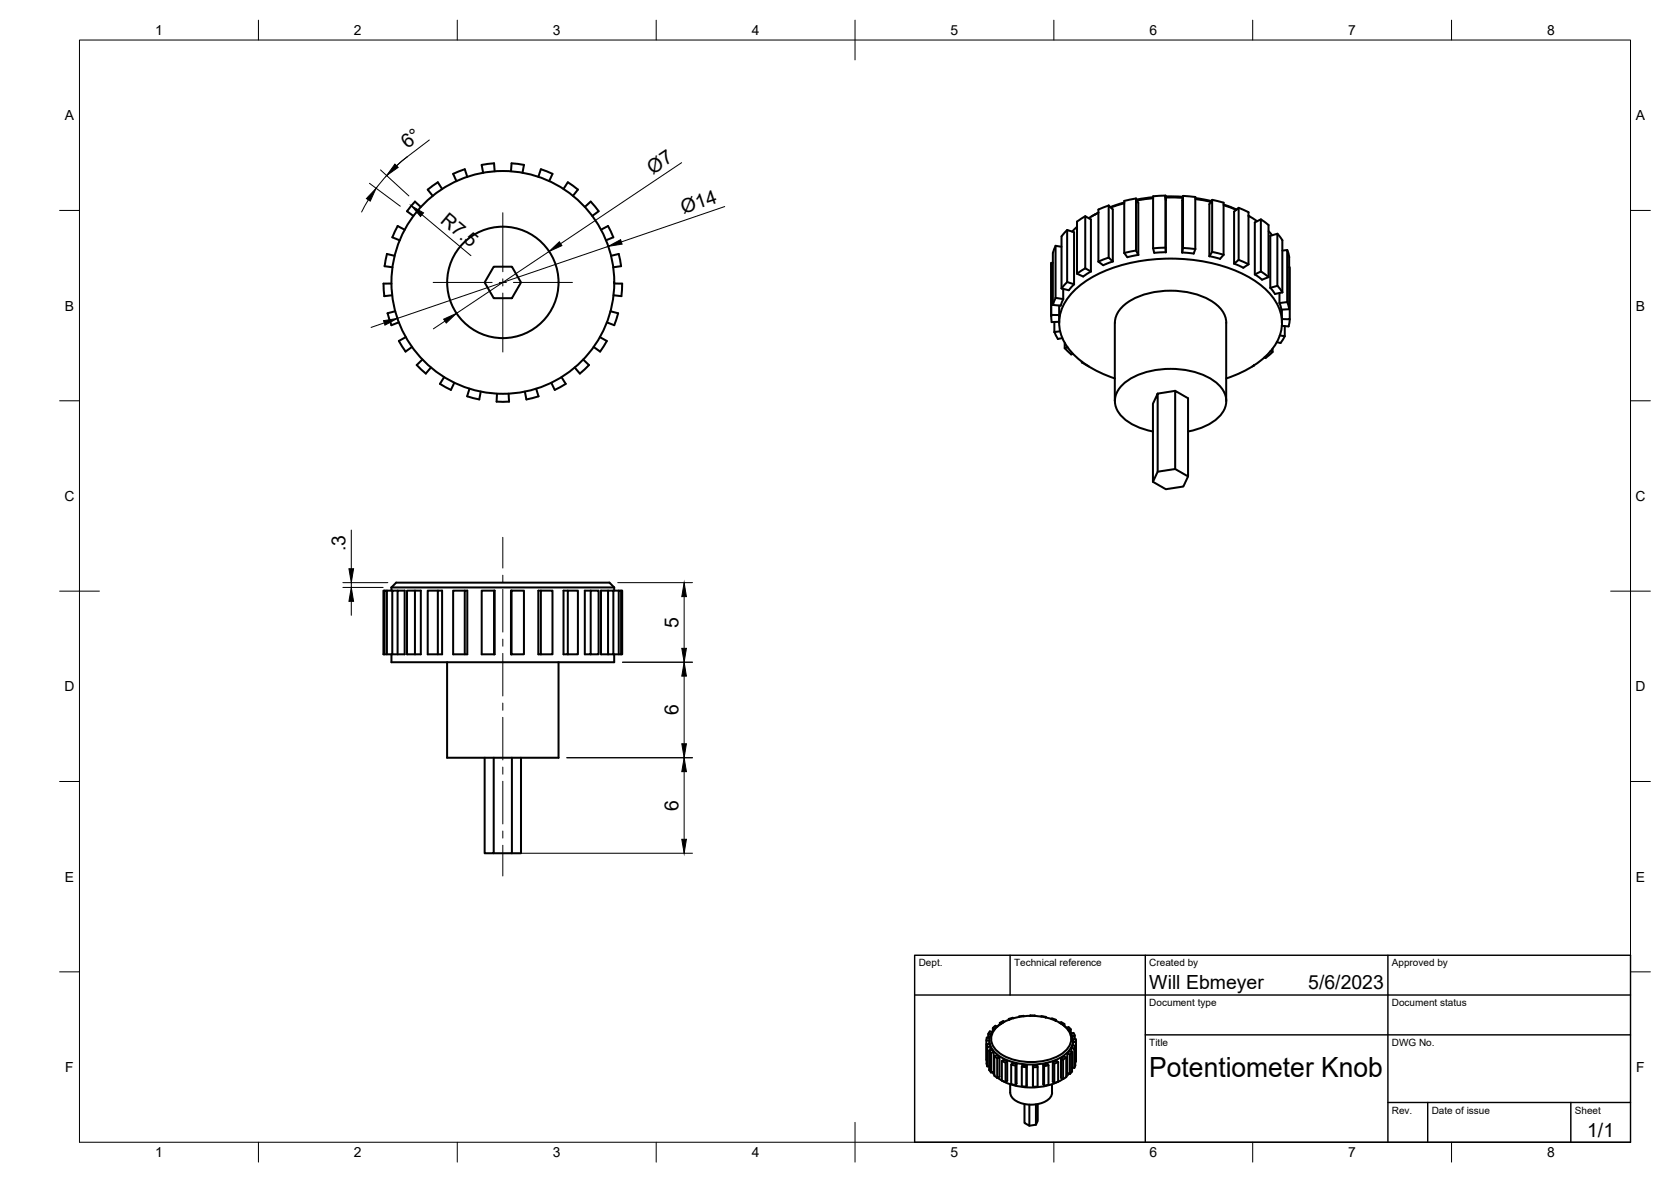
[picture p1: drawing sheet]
<svg xmlns="http://www.w3.org/2000/svg" width="420mm" height="297mm" viewBox="0 0 420 297" stroke-linecap="round" stroke-linejoin="round" font-family="sans-serif">
<!-- layer: Visible -->
<g fill="none" stroke="#000" stroke-width=".51">
<path d="M98.6 59.6l1.9 .8M100 56.8l1.7 .9M100 56.8l-1.3 2.8M102.3 53.1l1.6 1.2M105.8 52l-1.4-1.3-2 2.4M111.2 47.5l-1.1-1.7-1.3 .9-1.2 .9 1.2 1.6M117.5 44.4l-.6-1.9-1.5 .6-1.5 .6 .9 1.8M124.4 43l-.2-2-1.5 .2-1.6 .2 .4 2M128.5 43l.1-2 1.6 .2 1.6 .2-.4 2M136 42.5l-.6 1.9M136 42.5l2.9 1.2-.8 1.8M141.7 47.5l1.1-1.7 1.3 .9 1.2 1-1.2 1.5"/>
<path d="M147 52l1.5-1.3 2 2.4M150.5 53.1l-1.6 1.2M152.9 56.8l1.3 2.8-1.8 .8M152.9 56.8l-1.8 .9M268.3 57.8l1.8 .6v13l-1.8-.5zM268.3 57.8l-1.4 1.6v13.1M270.8 57l-1.2 1.2M272.9 54.3l1.4 .8v13.1l-1.4-.8zM272.9 54.3l-2.1 1.4v13.1M275.3 53.9l-.9 .5M276.2 53.5l-2.4 1.3M276.2 53.4l-.9 .5"/>
<path d="M278.8 51.6l-2.6 1.1v13.1M282.7 51.1l-3.4 1M282.7 50.9l-3.5 1.1M285.6 49.9l.6 1.1v13.1l-.6-1.1zM285.7 49.9l-3 .6v13.1M289.9 49.3v13.1l.3 1.1 3-.1M289.9 49.8l-4 .6M290 49.6l-4.2 .5M293.1 49.2v14.2zM293.1 49.2l-3.1 .1M293.1 49.4l4.3 .1M293.1 49.6l4.3 .1"/>
<path d="M297.5 49.2v13.1l-.3 1.2v-13.1zM297.5 49.2l3.1 .3M300.5 49.5v13.1l-.3 1.1-2.9-.3M300.6 49.8l4 .7M300.6 50l3.9 .7M304.8 50.2v13.1l-.7 1.1v-13.1zM304.8 50.2l2.9 .7M307.7 51v13l-.9 1-2.7-.6M307.7 51.4l3.2 1.3M307.7 51.6l3.2 1.1M310.3 53.2l1.1-1v13.1l-1.1 1zM311.5 52.2l2.4 1.1"/>
<path d="M313.9 53.3v13.1M314.2 54.4l-.3-.2 2.2 1.4M315.5 55.9l1.5-.8v13.1l-1.5 .8zM317 55.1l2 1.5v13M319 58.1l.9 1M319.4 59.3l1.8-.6v13.1l-1.8 .5zM321.2 58.7l1.3 1.7M96.7 66.9l2 .3M97.5 78.7l.9 3M98.4 71.3h-2l.1 1.6 .1 1.5 2-.2M99.2 64.3l-1.9-.5-.6 3.1M99.4 78.2l-2 .5"/>
<path d="M124.1 67h4.6l2.3 4-2.3 3.9h-4.6l-2.2-3.9zM153.5 78.2l1.9 .5M153.6 64.3l2-.5 .3 1.5 .3 1.6-2 .3M154.4 71.3h2v1.6l-.2 1.5-1.9-.2M155.4 78.7l-1 3-1.8-.7M264.3 79.1l2 .1M264.3 79.1l.1 1.8M264.3 66.1v13.4M264.7 63.5v13.1l2 .2 .7-1.6M264.7 66.1h-.4v13M265.4 74.9l-.7 1.7M265.4 61.8l-.7 1.7"/>
<path d="M266.3 76.8v2.4M266.3 79.2v1.9M266.9 62l-1.5-.2v13.1l1.9 .3M267.3 72.6v2.6M268.3 70.9l-1.4 1.6M270.1 71.4l-1.4 1.5-1.8-.4M270.8 68.8l1.6 .7M272.9 67.4l-2.1 1.4M274.3 68.2l-1.9 1.3M278.8 64.7v-13.1l1 1v13.1M278.8 64.7l1 1M278.8 64.7l-2.6 1"/>
<path d="M279.8 65.7l-2.4 .9-1.2-.8M282.7 63.6l.8 1.1M285.7 63l-3 .6M286.2 64l-2.7 .6M293.1 62.2l-3.1 .2M297.5 62.3l3.1 .3M304.8 63.3l2.9 .7M310.3 66.2l2.3 1.1M311.5 65.3l2.4 1.1M313.9 66.4l-1.3 .9M315.5 69l1.8 1.3 1.7-.7M317 68.2l2 1.4"/>
<path d="M321.2 71.8l1.3 1.7M321.7 73.6v2.6l2-.3M321.7 76.1l.5 1.7M322.3 77.8v3.3M322.4 60.4v13.1l-1.8 .4-1.2-1.6M322.4 63l1.3-.2v13.1M323.7 75.9l.5 1.8M323.7 62.8l.5 1.8-.1 13.1M324.1 67.1h.2v13.1h-2M324.1 77.7l-1.9 .1M100.3 81l-1.9 .7M100.3 85.7l1.7 2.6"/>
<path d="M102 84.7l-1.7 1M103.6 87.2l-1.6 1.2M106.2 90.3l-1.4 1.4 2.3 2.2M108.4 92.4l-1.3 1.5M111.7 94.8l-1.1 1.7 1.4 .8 1.4 .7 .8-1.8M118 97.7l-.5 1.9M120.9 98.4l-.4 2-3-.8M125 98.9l-.1 2 1.5 .1 1.6-.1-.1-2M134.8 97.7l.6 1.9-1.5 .4-1.5 .4-.4-2M141.2 94.8l1 1.7-1.3 .8-1.4 .7-.9-1.8M144.5 92.4l1.3 1.5M146.6 90.3l1.5 1.4-2.3 2.2"/>
<path d="M149.3 87.2l1.6 1.2M150.8 84.7l1.8 1-1.7 2.6M265.1 80.9v2.5l1.5-.1M265.1 83.4l.9 1.8M266.3 80.9h-1.9M267.1 85l-1.1 .2M267.7 86.2v1.3M267.7 87.5l1.6 1.6M268.4 87.3l-.7 .2M269.8 88.9l-.5 .2M272 90.9v.2l.1-.1M272 91.1l1.8 1"/>
<path d="M280.3 81.1v19.7M280.3 95.1a23.3 23.3 0 0 1-12.2-8.4 10.2 10.2 0 0 1 1.4-13.1 30.9 30.9 0 0 1 18.7-8.2 42.8 42.8 0 0 1 26.2 4.5 15.3 15.3 0 0 1 7.8 9.6 11.2 11.2 0 0 1-4.5 10.5 27.3 27.3 0 0 1-9.4 5.1M280.3 81.1a7.6 7.6 0 0 1 5.3-6.3 21.6 21.6 0 0 1 19.7 1.3 6.4 6.4 0 0 1 3 5v19.7M295.5 98.2l-4.4 .7v19.6l-1.2 2.6v-19.6l1.2-2.6M315.3 91.8h.1M315.3 91.8l-.4 .3M317.9 89.8l.3 .2M320 87.6v.9l-.6-.2M320 88.5l-1.8 1.4M322.3 81.9l1.7 .1M323 81.9v2.6l-1.2-.2M323.1 84.5l-1.1 1.7-1-.2"/>
<path d="M324.3 80.2l-.3 1.8M289.9 108.4a13.5 13.5 0 0 1-8.5-4.6 5.3 5.3 0 0 1 1.4-7.6 20.6 20.6 0 0 1 17.5-2.7 11.4 11.4 0 0 1 7.5 5.1 5.4 5.4 0 0 1-1.9 6.7 15.7 15.7 0 0 1-7.2 3.1M295.5 117.9l3.2 1.8v-19.6l-3.2-1.9v19.7l-4.4 .6M298.7 119.7l-1.2 2.6-4.4 .6-3.2-1.8M96.7 148.4h-.3v16h.3v-16h.6M98.4 147.6h56M98.4 147.6l1.2-1.2h53.6l1.2 1.2M98.4 147.6v.8M98.6 148.4h-1.3v16M100 148.4h-1.4v16h-1.9M104.3 148.4h-2v16h3.5v-16h-1.5v16M110.1 148.4h-2.6v16h3.7v-16h-1.1v16"/>
<path d="M116.9 148.4h-3v16h3.6v-16h-.6v16M124.2 148.4h-3.1v16h3.3v-16h-.2v16M128.6 148.4h-.1v16h3.2v-16h-3.1v16M136 148.4h-.6v16h3.5v-16h-2.9v16M142.8 148.4h-1.1v16h3.6v-16h-2.5v16M148.5 148.4h-1.5v16h3.5v-16h-2v16M152.9 148.4h-1.8v16h3.1v-16h-1.3v16M154.2 148.4h1.4M154.4 147.6v.8M156.2 148.4h-.6v16M98.4 164.4v2h56v-2M98.6 164.4h3.1v-16h-1.7v16"/>
<path d="M112.4 166.4v24h28v-24M154.2 164.4h2.2v-16h-.2v16M121.9 190.4v24h2.2v-24M128.7 190.4v24h-4.6M131 190.4v24h-2.3M249.1 259.9l-.6-.1v1M249.4 259.3l-.5-.1-.4 .6M250.1 258.5l-.5-.2v.7M250.4 258.3a14 14 0 0 1 12.7-2.6 8.5 8.5 0 0 1 6 4.2 4.1 4.1 0 0 1-1.7 4.6 15.1 15.1 0 0 1-16.2 0 3.9 3.9 0 0 1-.8-6.2zM250.7 258l-.4-.2-.7 .5M251.7 257.3l-.3-.2v.4M252.2 257l-.4 .2"/>
<path d="M252.3 256.6l.2 .2M252.3 256.6l-.9 .5M253.8 256.2l-.2-.1v.2M254.7 255.8l.1 .1M254.7 255.8l-1.1 .3M256.3 255.6h-.1M257.4 255.4h-1.2M259 255.2h.1M259 255.2h1.2M260.2 255.3h.1M261.8 255.4v.1M261.9 255.4l1.1 .2"/>
<path d="M262.9 255.7l.1-.1v.1M264.5 256l-.1 .1M264.5 255.9l1 .4M265.3 256.5l.2-.2v.2M266.4 257a5.5 5.5 0 0 1 3.4 4.9 6.1 6.1 0 0 1-4.1 4.4 16.2 16.2 0 0 1-14.9-1.2 4.2 4.2 0 0 1 0-7.2l1-.7M266.8 256.9l-.3 .2M266.8 256.9l.9 .4M267.3 257.5l.3-.1v.4M268.2 258.3a.81 .81 0 0 1 1.1 .4M268.8 258.9l.4-.2v.9M269.3 259.7l.6-.1 .4 .6M248.1 262.4l.2 .7"/>
<path d="M248.7 267.9l-.5 .1M248.7 268.9l.5 .6M248.7 264l.5 .6M248.8 261.5l-.8-.1 .1 4.9M248.8 261.5v.8M248.8 260.8h-.7l-.1 .6M249 263.9v-.9l-.8 .1v4.9M249 263l-.2-.7-.7 .1v4.9l.2 .7M249.5 269.4l.5 .7M249.9 264.4l-.7 .2v4.9M249.9 264.4v4.9l-.7 .2M249.9 264.4l-.5-.6-.7 .2v4.9"/>
<path d="M250 265.4l.7 .6M250.6 265.2l-.6 .2v4.9l.7 .6M250.7 265.2l.6 .5M250.7 266l.6-.3v4.9l-.6 .3zM250.8 270.8a15.9 15.9 0 0 0 16.5 .3M251.9 271.5l.9 .5M251.9 266.6l.9 .4M252.8 267l.5-.3v4.9l-.5 .4zM253.3 266.7l-.9-.4-.5 .3v4.9M254 272.5a3.7 3.7 0 0 0 .7 3.6 7.6 7.6 0 0 0 9.1 0l.7-1v-2.6M254.3 267.5l1.1 .3M255.6 267.4l-.3 .4v4.9"/>
<path d="M255.6 267.4v4.9l-.3 .4M255.6 267.4l-.2-.1a.83 .83 0 0 0-1.1 .2v4.9l1.1 .3M256.9 268.1l1.2 .1M257.6 277.5v4.7l1.2 .7v-5.3M258.2 267.7l-.1 5.4M258.2 267.7l-1.1-.1-.2 .5v4.9l1.2 .1M259.7 267.8v5.3M259.7 267.8l1.1-.1 .1 5.4M260.5 277.5v5.1l-1.7 .3M260.9 277.5v4.2l-.4 .9M260.9 273.1h-1.1M260.9 268.1l-1.1 .1"/>
<path d="M262.3 267.5l.2 .4v4.9l-.2-.4zM263.3 267.3l.3 .4v4.9l-1.1 .2M263.4 267.3l-1.1 .2M263.6 267.7l-1.1 .2M264.7 266.9l.4 .4v4.9l-.4-.4zM264.7 266.9l.9-.4 .5 .4v4.9l-1 .4M266.1 266.9l-1 .4M266.8 266l.5 .3v4.9M266.8 266v4.9l.5 .3M266.8 265.9l.7-.4 .6 .3v4.9l-.8 .5M268.1 265.7l-.8 .6M268.4 264.8l.6 .2v4.9l-.6-.3z"/>
<path d="M268.8 269.8l-.7 .7M268.9 264.2l.7 .2v4.9M268.9 264.2l-.5 .5M269.4 263.3l.7 .2v4.9M269.4 263.3v1M269.6 268.3l.5 .1M269.6 269.3l-.6 .6M269.6 264.3l-.6 .7M269.6 260.3l.6-.1v1M269.6 262.7l.8 .1v4.9M269.6 268.3v.2M269.6 262.7l-.2 .6"/>
<path d="M269.8 261.5v.3M269.8 261.2h.7v.6M269.8 261.8l.7 .1v4.8M269.8 261.8v.9M270.4 266.7h.1M270.4 267.7l-.3 .7M270.4 262.8l-.3 .7M270.5 261.7v4.9M270.6 266.6l-.1 .1"/>
<circle cx="126.4" cy="71" r="14"/>
<circle cx="126.4" cy="71" r="28"/>
</g>
<!-- layer: BORDER -->
<g fill="none" stroke="#000" stroke-width=".25">
<path d="M20 10.1h390v276.9h-390zM65 5.1v5M115 5.1v5M165 5.1v5M215 5.1v10M265 5.1v5M315 5.1v5M365 5.1v5M15 52.9h5M410 52.9h5M15 100.7h5M410 100.7h5"/>
<path d="M15 148.6h10M405 148.6h10M15 196.4h5M410 196.4h5M15 244.2h5M410 244.2h5M65 287v5M115 287v5M165 287v5M215 282.1v9.9M265 287v5M315 287v5"/>
<path d="M365 287v5"/>
</g>
<!-- layer: TITLEBLOCK -->
<path d="M230 240.1h180v46.9h-180zM230 250h180M254 240.1v9.9M288 240.1v46.9M349 240.1v46.9M288 260.1h122M349 277.1h61M359 277.1v9.9M395 277.1v9.9" fill="none" stroke="#000" stroke-width=".36"/>
<!-- layer: FD_Dimensions -->
<g fill="none" stroke="#000" stroke-width=".25">
<path d="M102.4 39.4l-2.7 2.2M102.4 39.4l-4 3.4-3.8 4.5M107.9 35.2l-5.5 4.2M92.6 50.2l-1.7 3.1M92.9 46.1l7.7 5.7M95.7 42.7l7.1 6.5M106.1 54l12.3 10.2M171.4 40.9l-30.4 20.3M182.2 51.9l-26 8.9M138.1 63.2l-23.3 15.5M152.9 61.9l-53 18.1M96.6 81.1l-3.3 1.2"/>
<path d="M111.9 80.7l-2.9 1.9M88.3 133.2v9.7M86.2 147.6h10.1M86.2 146.4h11.3M88.3 146.4v1.2M88.3 151.1v3.5M155.3 146.4h18.8M172 149.9v13M156.5 166.4h17.6M172 169.9v17M142.5 190.4h31.6M172 193.9v17"/>
<path d="M130.8 214.4h43.3"/>
</g>
<g fill="#000" stroke="#000" stroke-width=".25">
<path d="M94.6 47.3l-1.5 3.3-1-.7zM99.3 41.2l.8 .9-2.9 2zM103.4 51.7l3.1 1.8-.8 .9zM138.1 63.2l2.6-2.4 .6 .9zM152.9 61.9l3.1-1.7 .4 1.1zM96.4 80.6l3.5-.6-3.1 1.7zM111.5 80.2l3.3-1.5-2.6 2.5zM88.3 147.6l.6 3.5h-1.2zM87.7 142.9h1.2l-.6 3.5zM172 146.4l.6 3.5h-1.2zM172 166.4l.6 3.5h-1.2zM171.4 162.9h1.2l-.6 3.5z"/>
<path d="M172 190.4l.6 3.5h-1.2zM171.4 186.9h1.2l-.6 3.5zM171.4 210.9h1.2l-.6 3.5z"/>
</g>
<!-- layer: Smart Centers -->
<g fill="none" stroke="#000" stroke-width=".25">
<path d="M126.4 53.5v14.8M108.9 71h14.8M125.5 71h1.8M126.4 70.1v1.8M126.4 73.6v14.9M129.1 71h14.8M126.4 135v7.8M126.4 144.6v1.7M126.4 148.1v10.7M126.4 160.6v1.8M126.4 164.2v10.7M126.4 176.7v1.8"/>
<path d="M126.4 180.3v10.7M126.4 192.8v1.7M126.4 196.3v10.8M126.4 208.8v1.8M126.4 212.4v7.7"/>
</g>
<text font-size="7" x="289" y="270.6">Potentiometer Knob</text>
<g font-size="4.9">
<text x="102.5" y="37.5" transform="rotate(-37 102.5 37.5)">6°</text>
<text x="164.1" y="43.9" transform="rotate(-34 164.1 43.9)">Ø7</text>
<text x="171.9" y="53.8" transform="rotate(-19 171.9 53.8)">Ø14</text>
<text x="110.5" y="55.7" transform="rotate(40 110.5 55.7)">R7.5</text>
<text x="86.8" y="138.5" transform="rotate(-90 86.8 138.5)">.3</text>
<text x="170.6" y="157.8" transform="rotate(-90 170.6 157.8)">5</text>
<text x="170.6" y="179.8" transform="rotate(-90 170.6 179.8)">6</text>
<text x="170.6" y="203.8" transform="rotate(-90 170.6 203.8)">6</text>
<text x="289" y="248.5">Will Ebmeyer</text>
<text x="329" y="248.5">5/6/2023</text>
<text x="399.1" y="285.7">1/1</text>
</g>
<g font-size="3.5">
<text x="39" y="8.8">1</text>
<text x="89" y="8.8">2</text>
<text x="139" y="8.8">3</text>
<text x="189" y="8.8">4</text>
<text x="239" y="8.8">5</text>
<text x="289" y="8.8">6</text>
<text x="339" y="8.8">7</text>
<text x="389" y="8.8">8</text>
<text x="16.3" y="30.2">A</text>
<text x="411.3" y="30.2">A</text>
<text x="16.3" y="78">B</text>
<text x="411.3" y="78">B</text>
<text x="16.2" y="125.9">C</text>
<text x="411.2" y="125.9">C</text>
<text x="16.2" y="173.7">D</text>
<text x="411.2" y="173.7">D</text>
<text x="16.3" y="221.6">E</text>
<text x="411.3" y="221.6">E</text>
<text x="16.4" y="269.4">F</text>
<text x="411.4" y="269.4">F</text>
<text x="39" y="290.8">1</text>
<text x="89" y="290.8">2</text>
<text x="139" y="290.8">3</text>
<text x="189" y="290.8">4</text>
<text x="239" y="290.8">5</text>
<text x="289" y="290.8">6</text>
<text x="339" y="290.8">7</text>
<text x="389" y="290.8">8</text>
</g>
<g font-size="2.5">
<text x="231" y="242.9">Dept.</text>
<text x="255" y="242.9">Technical reference</text>
<text x="289" y="242.9">Created by</text>
<text x="350" y="242.9">Approved by</text>
<text x="289" y="252.8">Document type</text>
<text x="350" y="252.8">Document status</text>
<text x="289" y="262.9">Title</text>
<text x="350" y="262.9">DWG No.</text>
<text x="350" y="279.9">Rev.</text>
<text x="360" y="279.9">Date of issue</text>
<text x="396" y="279.9">Sheet</text>
</g>
</svg>
